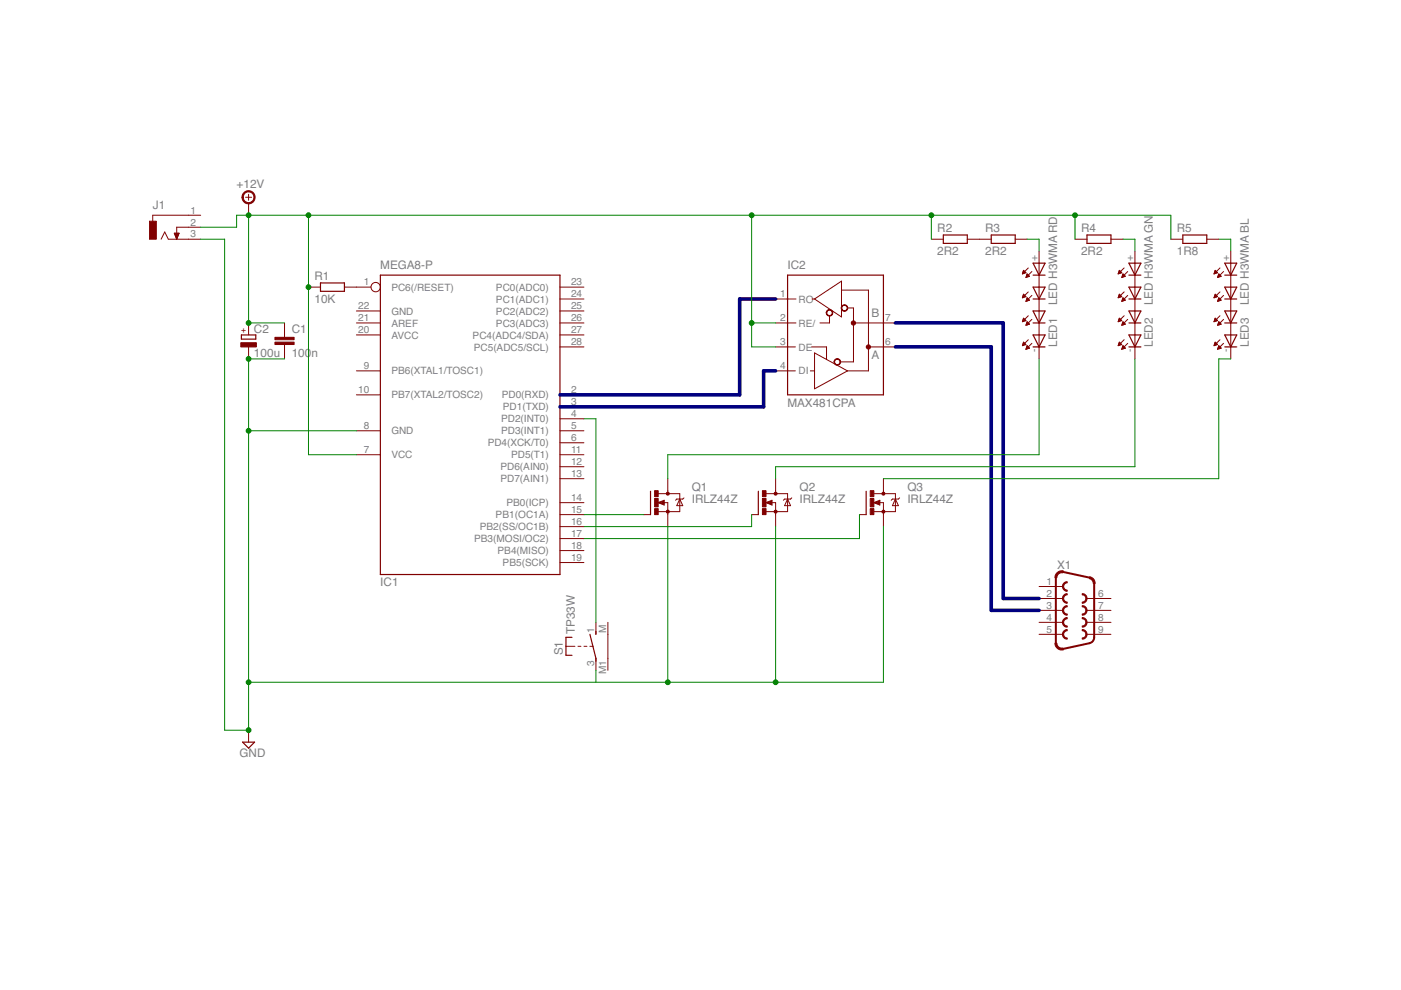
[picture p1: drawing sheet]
<svg xmlns="http://www.w3.org/2000/svg" width="297mm" height="210mm" viewBox="0 0 297 210" stroke-linecap="round" stroke-linejoin="round" font-family="sans-serif">
<g fill="#800000" stroke="#800000" stroke-width=".21">
<path d="M52.7 154.8v2.6z"/>
<path d="M52.7 43.1v2.5z"/>
<path d="M52.7 41.2v1.3z"/>
<path d="M52.1 41.8h1.2z"/>
<path d="M118.7 119.3h5.1z"/>
<path d="M75.6 83.7h5z"/>
<path d="M75.6 78.6h5z"/>
<path d="M75.6 91.3h5z"/>
<path d="M75.6 96.4h5z"/>
<path d="M75.6 65.9h5z"/>
<path d="M75.6 68.5h5z"/>
<path d="M75.6 71h5z"/>
<path d="M118.7 116.7h5.1z"/>
<path d="M118.7 114.2h5.1z"/>
<path d="M118.7 111.7h5.1z"/>
<path d="M118.7 109.1h5.1z"/>
<path d="M118.7 106.6h5.1z"/>
<path d="M118.7 101.5h5.1z"/>
<path d="M118.7 99h5.1z"/>
<path d="M118.7 96.4h5.1z"/>
<path d="M118.7 93.9h5.1z"/>
<path d="M118.7 91.3h5.1z"/>
<path d="M118.7 88.8h5.1z"/>
<path d="M118.7 86.3h5.1z"/>
<path d="M118.7 83.7h5.1z"/>
<path d="M118.7 73.6h5.1z"/>
<path d="M118.7 71h5.1z"/>
<path d="M118.7 68.5h5.1z"/>
<path d="M118.7 65.9h5.1z"/>
<path d="M118.7 63.4h5.1z"/>
<path d="M118.7 60.9h5.1z"/>
<path d="M75.6 60.9h3.1z"/>
<path d="M164.4 63.4h2.6z"/>
<path d="M164.4 68.5h2.6z"/>
<path d="M164.4 73.6h2.6z"/>
<path d="M164.4 78.6h2.6z"/>
<path d="M187.3 73.6h2.5z"/>
<path d="M187.3 68.5h2.5z"/>
<path d="M178.4 59.6v1.9z"/>
<path d="M178.4 61.5v5.7z"/>
<path d="M172.7 63.4l5.7 3.8z"/>
<path d="M172.7 63.4l5.7-3.8z"/>
<path d="M172.7 78.6v3.8z"/>
<path d="M172.7 74.8v3.8z"/>
<path d="M172.7 74.8l7 3.8z"/>
<path d="M172.7 82.4l7-3.8z"/>
<path d="M173.8 68.5h2.1z"/>
<path d="M175.9 67v1.5z"/>
<path d="M172.1 73.6h3.1z"/>
<path d="M175.2 73.6v2.6z"/>
<path d="M179.7 78.6h4.4z"/>
<path d="M184.1 73.6v5z"/>
<path d="M184.1 61.5v12.1z"/>
<path d="M178.4 61.5h5.7z"/>
<path d="M178.2 76.7h2.8z"/>
<path d="M181 68.5v8.2z"/>
<path d="M181 65.3v3.2z"/>
<path d="M179.7 65.3h1.3z"/>
<path d="M181 68.5h6.3z"/>
<path d="M184.1 73.6h3.2z"/>
<path d="M167 63.4h1.8z"/>
<path d="M172.2 63.4h.5z"/>
<path d="M167 68.5h1.8z"/>
<path d="M167 78.6h1.6z"/>
<path d="M171.8 78.6h.9z"/>
<path d="M167 73.6h1.6z"/>
<path d="M141.6 101.5v2.5z"/>
<path d="M141.6 109.1v2.6z"/>
<path d="M136.5 109.1h1.4z"/>
<path d="M139.6 104.7h2z"/>
<path d="M141.6 106.6v1.9z"/>
<path d="M139.6 108.5h2z"/>
<path d="M141.6 104v.7z"/>
<path d="M141.6 104.7h2.5z"/>
<path d="M144.1 104.7v1.1z"/>
<path d="M144.1 105.8v2.7z"/>
<path d="M141.6 108.5h2.5z"/>
<path d="M141.6 108.5v.6z"/>
<path d="M144.1 105.8l-.6 1.4z"/>
<path d="M143.5 107.2h1.3z"/>
<path d="M144.1 105.8l.7 1.4z"/>
<path d="M143.5 105.8h.6z"/>
<path d="M144.1 105.8h.7z"/>
<path d="M144.8 105.8l.2-.2z"/>
<path d="M143.5 105.8l-.3 .3z"/>
<path d="M139.6 106.6l1.2 .5z"/>
<path d="M140.8 106.1v1z"/>
<path d="M139.6 106.6l1.2-.5z"/>
<path d="M140.7 106.6h.9z"/>
<path d="M164.4 101.5v2.5z"/>
<path d="M164.4 109.1v2.6z"/>
<path d="M159.4 109.1h1.4z"/>
<path d="M162.4 104.7h2z"/>
<path d="M164.4 106.6v1.9z"/>
<path d="M162.4 108.5h2z"/>
<path d="M164.4 104v.7z"/>
<path d="M164.4 104.7h2.6z"/>
<path d="M167 104.7v1.1z"/>
<path d="M167 105.8v2.7z"/>
<path d="M164.4 108.5h2.6z"/>
<path d="M164.4 108.5v.6z"/>
<path d="M167 105.8l-.7 1.4z"/>
<path d="M166.3 107.2h1.3z"/>
<path d="M167 105.8l.6 1.4z"/>
<path d="M166.3 105.8h.7z"/>
<path d="M167 105.8h.6z"/>
<path d="M167.6 105.8l.3-.2z"/>
<path d="M166.3 105.8l-.2 .3z"/>
<path d="M162.4 106.6l1.3 .5z"/>
<path d="M163.7 106.1v1z"/>
<path d="M162.4 106.6l1.3-.5z"/>
<path d="M163.6 106.6h.8z"/>
<path d="M187.3 101.5v2.5z"/>
<path d="M187.3 109.1v2.6z"/>
<path d="M182.2 109.1h1.4z"/>
<path d="M185.3 104.7h2z"/>
<path d="M187.3 106.6v1.9z"/>
<path d="M185.3 108.5h2z"/>
<path d="M187.3 104v.7z"/>
<path d="M187.3 104.7h2.5z"/>
<path d="M189.8 104.7v1.1z"/>
<path d="M189.8 105.8v2.7z"/>
<path d="M187.3 108.5h2.5z"/>
<path d="M187.3 108.5v.6z"/>
<path d="M189.8 105.8l-.6 1.4z"/>
<path d="M189.2 107.2h1.3z"/>
<path d="M189.8 105.8l.7 1.4z"/>
<path d="M189.2 105.8h.6z"/>
<path d="M189.8 105.8h.7z"/>
<path d="M190.5 105.8l.2-.2z"/>
<path d="M189.2 105.8l-.2 .3z"/>
<path d="M185.3 106.6l1.2 .5z"/>
<path d="M186.5 106.1v1z"/>
<path d="M185.3 106.6l1.2-.5z"/>
<path d="M186.4 106.6h.9z"/>
<path d="M73 60.9h2.6z"/>
<path d="M65.4 60.9h2.5z"/>
<path d="M205.1 50.7h2.5z"/>
<path d="M197.5 50.7h2.5z"/>
<path d="M215.2 50.7h2.6z"/>
<path d="M207.6 50.7h2.6z"/>
<path d="M235.5 50.7h2.6z"/>
<path d="M227.9 50.7h2.6z"/>
<path d="M255.9 50.7h2.5z"/>
<path d="M248.2 50.7h2.6z"/>
<path d="M60.3 68.5v2.5z"/>
<path d="M60.3 73.6v2.5z"/>
<path d="M60.3 71v.5z"/>
<path d="M60.3 73v.6z"/>
<path d="M52.7 73.6v2.5z"/>
<path d="M52.7 68.5v2.5z"/>
<path d="M220.3 73.6v2.5z"/>
<path d="M220.3 53.3v2.5z"/>
<path d="M220.3 71v2.6z"/>
<path d="M218 72l-.9 .9z"/>
<path d="M217 72.5l-.2 .8z"/>
<path d="M216.8 73.3l.7-.3z"/>
<path d="M217 72.5l.5 .5z"/>
<path d="M216.8 73.2h.2z"/>
<path d="M216.8 73.1h.6z"/>
<path d="M216.9 73h.5z"/>
<path d="M216.9 72.9h.4z"/>
<path d="M217 72.7h.2z"/>
<path d="M218.8 72.8l-.9 .9z"/>
<path d="M217.8 73.3l-.3 .8z"/>
<path d="M217.5 74.1l.8-.3z"/>
<path d="M217.8 73.3l.5 .5z"/>
<path d="M217.6 73.9h.3z"/>
<path d="M217.6 73.8h.7z"/>
<path d="M217.6 73.7h.6z"/>
<path d="M217.7 73.6h.3z"/>
<path d="M217.7 73.4h.2z"/>
<path d="M220.3 65.9v2.6z"/>
<path d="M218 67l-.9 .8z"/>
<path d="M217 67.5l-.2 .7z"/>
<path d="M216.8 68.2l.7-.2z"/>
<path d="M217 67.5l.5 .5z"/>
<path d="M216.8 68.2h.2z"/>
<path d="M216.8 68h.5z"/>
<path d="M216.9 67.9h.6z"/>
<path d="M216.9 67.8h.4z"/>
<path d="M216.9 67.7h.3z"/>
<path d="M218.8 67.7l-.9 .9z"/>
<path d="M217.8 68.2l-.3 .8z"/>
<path d="M217.5 69l.8-.3z"/>
<path d="M217.8 68.2l.5 .5z"/>
<path d="M217.6 68.9h.3z"/>
<path d="M217.6 68.7h.6z"/>
<path d="M217.6 68.6h.6z"/>
<path d="M217.7 68.5h.4z"/>
<path d="M217.7 68.4h.2z"/>
<path d="M220.3 60.9v2.5z"/>
<path d="M217.1 62.8l.9-.9z"/>
<path d="M217 62.4l-.2 .7z"/>
<path d="M216.8 63.1l.7-.2z"/>
<path d="M217 62.4l.5 .5z"/>
<path d="M216.8 63.1h.1z"/>
<path d="M216.8 63h.5z"/>
<path d="M216.9 62.8h.6z"/>
<path d="M216.9 62.7h.5z"/>
<path d="M216.9 62.6h.3z"/>
<path d="M217 62.5h.1z"/>
<path d="M218.8 62.6l-.9 .9z"/>
<path d="M217.8 63.1l-.3 .8z"/>
<path d="M217.5 63.9l.8-.3z"/>
<path d="M217.8 63.1l.5 .5z"/>
<path d="M217.6 63.8h.2z"/>
<path d="M217.6 63.7h.6z"/>
<path d="M217.6 63.6h.6z"/>
<path d="M217.7 63.5h.4z"/>
<path d="M217.7 63.3h.3z"/>
<path d="M220.3 55.8v2.5z"/>
<path d="M218 56.8l-.9 .9z"/>
<path d="M217 57.3l-.2 .8z"/>
<path d="M216.8 58.1l.7-.3z"/>
<path d="M217 57.3l.5 .5z"/>
<path d="M216.8 58h.1z"/>
<path d="M216.8 57.9h.5z"/>
<path d="M216.9 57.8h.6z"/>
<path d="M216.9 57.7h.5z"/>
<path d="M216.9 57.6h.4z"/>
<path d="M217 57.4h.1z"/>
<path d="M218.8 57.6l-.9 .9z"/>
<path d="M217.8 58.1l-.3 .7z"/>
<path d="M217.5 58.8l.8-.2z"/>
<path d="M217.8 58.1l.5 .5z"/>
<path d="M217.6 58.8h.2z"/>
<path d="M217.6 58.6h.5z"/>
<path d="M217.6 58.5h.6z"/>
<path d="M217.7 58.4h.4z"/>
<path d="M217.7 58.3h.3z"/>
<path d="M220.3 58.3v2.6z"/>
<path d="M220.3 63.4v2.5z"/>
<path d="M220.3 68.5v2.5z"/>
<path d="M240.6 73.6v2.5z"/>
<path d="M240.6 53.3v2.5z"/>
<path d="M240.6 71v2.6z"/>
<path d="M238.3 72l-.9 .9z"/>
<path d="M237.3 72.5l-.2 .8z"/>
<path d="M237.1 73.3l.7-.3z"/>
<path d="M237.3 72.5l.5 .5z"/>
<path d="M237.1 73.2h.2z"/>
<path d="M237.2 73.1h.5z"/>
<path d="M237.2 73h.6z"/>
<path d="M237.2 72.9h.4z"/>
<path d="M237.3 72.7h.2z"/>
<path d="M239.1 72.8l-.9 .9z"/>
<path d="M238.1 73.3l-.3 .8z"/>
<path d="M237.8 74.1l.8-.3z"/>
<path d="M238.1 73.3l.5 .5z"/>
<path d="M237.9 73.9h.3z"/>
<path d="M237.9 73.8h.7z"/>
<path d="M238 73.7h.5z"/>
<path d="M238 73.6h.4z"/>
<path d="M238 73.4h.2z"/>
<path d="M240.6 65.9v2.6z"/>
<path d="M238.3 67l-.9 .8z"/>
<path d="M237.3 67.5l-.2 .7z"/>
<path d="M237.1 68.2l.7-.2z"/>
<path d="M237.3 67.5l.5 .5z"/>
<path d="M237.1 68.2h.2z"/>
<path d="M237.1 68h.6z"/>
<path d="M237.2 67.9h.6z"/>
<path d="M237.2 67.8h.5z"/>
<path d="M237.3 67.7h.2z"/>
<path d="M239.1 67.7l-.9 .9z"/>
<path d="M238.1 68.2l-.3 .8z"/>
<path d="M237.8 69l.8-.3z"/>
<path d="M238.1 68.2l.5 .5z"/>
<path d="M237.9 68.9h.3z"/>
<path d="M237.9 68.7h.6z"/>
<path d="M238 68.6h.5z"/>
<path d="M238 68.5h.4z"/>
<path d="M238 68.4h.3z"/>
<path d="M240.6 60.9v2.5z"/>
<path d="M237.4 62.8l.9-.9z"/>
<path d="M237.3 62.4l-.2 .7z"/>
<path d="M237.1 63.1l.7-.2z"/>
<path d="M237.3 62.4l.5 .5z"/>
<path d="M237.1 63.1h.2z"/>
<path d="M237.1 63h.5z"/>
<path d="M237.2 62.8h.6z"/>
<path d="M237.2 62.7h.5z"/>
<path d="M237.3 62.6h.3z"/>
<path d="M237.3 62.5h.1z"/>
<path d="M239.1 62.6l-.9 .9z"/>
<path d="M238.1 63.1l-.3 .8z"/>
<path d="M237.8 63.9l.8-.3z"/>
<path d="M238.1 63.1l.5 .5z"/>
<path d="M237.9 63.8h.2z"/>
<path d="M237.9 63.7h.6z"/>
<path d="M238 63.6h.5z"/>
<path d="M238 63.5h.4z"/>
<path d="M238 63.3h.3z"/>
<path d="M240.6 55.8v2.5z"/>
<path d="M238.3 56.8l-.9 .9z"/>
<path d="M237.3 57.3l-.2 .8z"/>
<path d="M237.1 58.1l.7-.3z"/>
<path d="M237.3 57.3l.5 .5z"/>
<path d="M237.1 58h.1z"/>
<path d="M237.1 57.9h.5z"/>
<path d="M237.2 57.8h.6z"/>
<path d="M237.2 57.7h.5z"/>
<path d="M237.3 57.6h.3z"/>
<path d="M237.3 57.4h.1z"/>
<path d="M239.1 57.6l-.9 .9z"/>
<path d="M238.1 58.1l-.3 .7z"/>
<path d="M237.8 58.8l.8-.2z"/>
<path d="M238.1 58.1l.5 .5z"/>
<path d="M237.9 58.8h.2z"/>
<path d="M237.9 58.6h.5z"/>
<path d="M237.9 58.5h.6z"/>
<path d="M238 58.4h.4z"/>
<path d="M238 58.3h.3z"/>
<path d="M240.6 58.3v2.6z"/>
<path d="M240.6 63.4v2.5z"/>
<path d="M240.6 68.5v2.5z"/>
<path d="M260.9 73.6v2.5z"/>
<path d="M260.9 53.3v2.5z"/>
<path d="M260.9 71v2.6z"/>
<path d="M258.7 72l-.9 .9z"/>
<path d="M257.6 72.5l-.2 .8z"/>
<path d="M257.4 73.3l.7-.3z"/>
<path d="M257.6 72.5l.5 .5z"/>
<path d="M257.4 73.2h.3z"/>
<path d="M257.5 73.1h.5z"/>
<path d="M257.5 73h.6z"/>
<path d="M257.5 72.9h.5z"/>
<path d="M257.6 72.7h.2z"/>
<path d="M259.4 72.8l-.9 .9z"/>
<path d="M258.4 73.3l-.3 .8z"/>
<path d="M258.1 74.1l.8-.3z"/>
<path d="M258.4 73.3l.5 .5z"/>
<path d="M258.2 73.9h.3z"/>
<path d="M258.2 73.8h.7z"/>
<path d="M258.3 73.7h.5z"/>
<path d="M258.3 73.6h.4z"/>
<path d="M258.4 73.4h.2z"/>
<path d="M260.9 65.9v2.6z"/>
<path d="M258.7 67l-.9 .8z"/>
<path d="M257.6 67.5l-.2 .7z"/>
<path d="M257.4 68.2l.7-.2z"/>
<path d="M257.6 67.5l.5 .5z"/>
<path d="M257.4 68.2h.2z"/>
<path d="M257.5 68h.5z"/>
<path d="M257.5 67.9h.6z"/>
<path d="M257.5 67.8h.5z"/>
<path d="M257.6 67.7h.3z"/>
<path d="M259.4 67.7l-.9 .9z"/>
<path d="M258.4 68.2l-.3 .8z"/>
<path d="M258.1 69l.8-.3z"/>
<path d="M258.4 68.2l.5 .5z"/>
<path d="M258.2 68.9h.3z"/>
<path d="M258.2 68.7h.6z"/>
<path d="M258.3 68.6h.5z"/>
<path d="M258.3 68.5h.4z"/>
<path d="M258.4 68.4h.2z"/>
<path d="M260.9 60.9v2.5z"/>
<path d="M257.8 62.8l.9-.9z"/>
<path d="M257.6 62.4l-.2 .7z"/>
<path d="M257.4 63.1l.7-.2z"/>
<path d="M257.6 62.4l.5 .5z"/>
<path d="M257.4 63.1h.2z"/>
<path d="M257.5 63h.4z"/>
<path d="M257.5 62.8h.6z"/>
<path d="M257.5 62.7h.5z"/>
<path d="M257.6 62.6h.3z"/>
<path d="M257.6 62.5h.1z"/>
<path d="M259.4 62.6l-.9 .9z"/>
<path d="M258.4 63.1l-.3 .8z"/>
<path d="M258.1 63.9l.8-.3z"/>
<path d="M258.4 63.1l.5 .5z"/>
<path d="M258.2 63.8h.2z"/>
<path d="M258.2 63.7h.6z"/>
<path d="M258.3 63.6h.5z"/>
<path d="M258.3 63.5h.4z"/>
<path d="M258.3 63.3h.3z"/>
<path d="M260.9 55.8v2.5z"/>
<path d="M258.7 56.8l-.9 .9z"/>
<path d="M257.6 57.3l-.2 .8z"/>
<path d="M257.4 58.1l.7-.3z"/>
<path d="M257.6 57.3l.5 .5z"/>
<path d="M257.4 58h.1z"/>
<path d="M257.5 57.9h.4z"/>
<path d="M257.5 57.8h.6z"/>
<path d="M257.5 57.7h.5z"/>
<path d="M257.6 57.6h.3z"/>
<path d="M257.6 57.4h.2z"/>
<path d="M259.4 57.6l-.9 .9z"/>
<path d="M258.4 58.1l-.3 .7z"/>
<path d="M258.1 58.8l.8-.2z"/>
<path d="M258.4 58.1l.5 .5z"/>
<path d="M258.2 58.8h.2z"/>
<path d="M258.2 58.6h.6z"/>
<path d="M258.3 58.5h.5z"/>
<path d="M258.3 58.4h.4z"/>
<path d="M258.3 58.3h.3z"/>
<path d="M260.9 58.3v2.6z"/>
<path d="M260.9 63.4v2.5z"/>
<path d="M260.9 68.5v2.5z"/>
<path d="M220.3 124.4h5.1z"/>
<path d="M230.5 126.9h5z"/>
<path d="M220.3 126.9h5.1z"/>
<path d="M230.5 129.4h5z"/>
<path d="M220.3 129.4h5.1z"/>
<path d="M230.5 132h5z"/>
<path d="M220.3 132h5.1z"/>
<path d="M230.5 134.5h5z"/>
<path d="M220.3 134.5h5.1z"/>
<path d="M40 45.6h2.5z"/>
<path d="M40 48.2h2.5z"/>
<path d="M40 50.7h2.5z"/>
<path d="M32.4 45.6h7.6z"/>
<path d="M32.4 45.6v1.3z"/>
<path d="M37.5 48.2h2.5z"/>
<path d="M37.5 48.2v2.5z"/>
<path d="M37 49.4l.5 1.3z"/>
<path d="M37 49.4h1z"/>
<path d="M38 49.4l-.5 1.3z"/>
<path d="M37.4 50.5h.1z"/>
<path d="M37.4 50.4h.2z"/>
<path d="M37.3 50.3h.3z"/>
<path d="M37.3 50.2h.4z"/>
<path d="M37.2 50.1h.5z"/>
<path d="M37.2 50h.6z"/>
<path d="M37.1 49.8h.7z"/>
<path d="M37.1 49.7h.8z"/>
<path d="M37 49.6h.9z"/>
<path d="M37 49.5h1z"/>
<path d="M37.5 50.7h2.5z"/>
<path d="M35.7 50.7h1.8z"/>
<path d="M34.9 49.2l.8 1.5z"/>
<path d="M34.9 49.2l-.7 1.5z"/>
<path d="M126.3 139.6v2.5z"/>
<path d="M126.3 132v2.5z"/>
<path d="M120 137h1.9z"/>
<path d="M123.8 137h.6z"/>
<path d="M125.1 137h.6z"/>
<path d="M122.5 137h.7z"/>
<path d="M128.9 132v2.5z"/>
<path d="M128.9 139.6v2.5z"/>
<path d="M128.9 134.5v5.1z"/>
<path d="M51.7 40.9a1.39 1.39 0 0 1 2.2 .2 1.39 1.39 0 0 1-.8 2.1 1.39 1.39 0 0 1-1.8-1.4h.3a1.14 1.14 0 0 1 1.6-1 1.14 1.14 0 0 1 .2 1.8 1.14 1.14 0 0 1-1.8-.5v-.3h-.3z" fill-rule="evenodd"/>
<path d="M175.3 65.9a.7 .7 0 0 1 1.2 .1 .7 .7 0 0 1-.4 1 .7 .7 0 0 1-.9-.7h.1a.58 .58 0 0 1 .8-.4 .58 .58 0 0 1 .1 .9 .58 .58 0 0 1-.9-.3l-.1-.2z" fill-rule="evenodd"/>
<path d="M178.5 64.9a.7 .7 0 0 1 1.1 0 .7 .7 0 0 1-.4 1.1 .7 .7 0 0 1-.8-.7h.1a.58 .58 0 0 1 .8-.5 .58 .58 0 0 1 .1 1 .58 .58 0 0 1-.9-.3l-.1-.2z" fill-rule="evenodd"/>
<path d="M177 76.3a.7 .7 0 0 1 1.1 .1 .7 .7 0 0 1-.4 1 .7 .7 0 0 1-.9-.7h.2a.58 .58 0 0 1 .8-.4 .58 .58 0 0 1 .1 .9 .58 .58 0 0 1-.9-.3l-.2-.2z" fill-rule="evenodd"/>
<path d="M180.6 68.3a.46 .46 0 0 1 .7-.1 .46 .46 0 0 1-.2 .7 .46 .46 0 0 1-.6-.4h.5h-.5z" fill-rule="evenodd"/>
<path d="M183.7 73.3a.46 .46 0 0 1 .8 0 .46 .46 0 0 1-.2 .7 .46 .46 0 0 1-.6-.4h.5h-.5z" fill-rule="evenodd"/>
<path d="M225.6 126.1l.7-.2v.2a.76 .76 0 0 0-.8 .8 .76 .76 0 0 0 .8 .8v.2a1.02 1.02 0 0 1-1-.7 1.02 1.02 0 0 1 .3-1.1z" fill-rule="evenodd"/>
<path d="M229.4 125.9a1.02 1.02 0 0 1 1.1 1 1.02 1.02 0 0 1-1.1 1v-.2a.76 .76 0 0 0 .8-.8 .76 .76 0 0 0-.8-.8z" fill-rule="evenodd"/>
<path d="M225.6 123.6l.7-.3v.3a.76 .76 0 0 0-.8 .8 .76 .76 0 0 0 .8 .7v.3a1.02 1.02 0 0 1-1-.7 1.02 1.02 0 0 1 .3-1.1z" fill-rule="evenodd"/>
<path d="M229.4 130.9a1.02 1.02 0 0 1 1.1 1.1 1.02 1.02 0 0 1-1.1 1v-.3a.76 .76 0 0 0 .8-.7 .76 .76 0 0 0-.8-.8z" fill-rule="evenodd"/>
<path d="M225.6 128.7l.7-.3v.3a.75 .75 0 0 0-.8 .7 .75 .75 0 0 0 .8 .8v.2a1.01 1.01 0 0 1-1-.6 1.01 1.01 0 0 1 .3-1.1z" fill-rule="evenodd"/>
<path d="M229.4 128.4a1.01 1.01 0 0 1 1.1 1 1.01 1.01 0 0 1-1.1 1v-.2a.75 .75 0 0 0 .8-.8 .75 .75 0 0 0-.8-.7z" fill-rule="evenodd"/>
<path d="M225.6 131.2l.5-.3h.2v.3a.76 .76 0 0 0-.8 .8 .76 .76 0 0 0 .8 .7v.3a1.01 1.01 0 0 1-1-.7 1.01 1.01 0 0 1 .3-1.1z" fill-rule="evenodd"/>
<path d="M229.4 133.5a1.02 1.02 0 0 1 1.1 1 1.02 1.02 0 0 1-1.1 1v-.2a.76 .76 0 0 0 .8-.8 .76 .76 0 0 0-.8-.8z" fill-rule="evenodd"/>
<path d="M225.6 133.7l.5-.2h.2v.2a.76 .76 0 0 0-.8 .8 .76 .76 0 0 0 .8 .8v.2a1.01 1.01 0 0 1-1-.6 1.01 1.01 0 0 1 .3-1.2z" fill-rule="evenodd"/>
<path d="M224.1 121.5l.5-.4h.8v.4l-.8 .1-.4 .4-.1 .5h-.4v-.5z" fill-rule="evenodd"/>
<path d="M231 122.3h.2a1.39 1.39 0 0 1 1 1.4h-.4l-.2-.5-.7-.5z" fill-rule="evenodd"/>
<path d="M223.7 136.4h.4l.1 .5 .4 .4 .8 .1v.4a1.46 1.46 0 0 1-1.7-1.4z" fill-rule="evenodd"/>
<circle cx="141.6" cy="108.5" r=".33"/>
<circle cx="141.6" cy="104.7" r=".33"/>
<circle cx="164.4" cy="108.5" r=".33"/>
<circle cx="164.4" cy="104.7" r=".33"/>
<circle cx="187.3" cy="108.5" r=".33"/>
<circle cx="187.3" cy="104.7" r=".33"/>
</g>
<g fill="#800000" stroke="#800000" stroke-width=".25">
<path d="M51.4 157.4h2.6z"/>
<path d="M54 157.4l-1.3 1.2z"/>
<path d="M51.4 157.4l1.3 1.2z"/>
<path d="M80.6 58.3h38.1z"/>
<path d="M118.7 58.3v63.5z"/>
<path d="M80.6 121.8h38.1z"/>
<path d="M80.6 58.3v63.5z"/>
<path d="M167 58.3h20.3z"/>
<path d="M187.3 58.3v10.2z"/>
<path d="M187.3 68.5v5.1z"/>
<path d="M187.3 73.6v10.1z"/>
<path d="M167 83.7h20.3z"/>
<path d="M167 78.6v5.1z"/>
<path d="M167 73.6v5z"/>
<path d="M167 68.5v5.1z"/>
<path d="M167 63.4v5.1z"/>
<path d="M167 58.3v5.1z"/>
<path d="M137.9 104.2v4.9z"/>
<path d="M160.8 104.2v4.9z"/>
<path d="M183.6 104.2v4.9z"/>
<path d="M67.9 61.8h5.1z"/>
<path d="M67.9 60h5.1z"/>
<path d="M73 60v1.8z"/>
<path d="M67.9 60v1.8z"/>
<path d="M200 51.6h5.1z"/>
<path d="M200 49.8h5.1z"/>
<path d="M205.1 49.8v1.8z"/>
<path d="M200 49.8v1.8z"/>
<path d="M210.2 51.6h5z"/>
<path d="M210.2 49.8h5z"/>
<path d="M215.2 49.8v1.8z"/>
<path d="M210.2 49.8v1.8z"/>
<path d="M230.5 51.6h5z"/>
<path d="M230.5 49.8h5z"/>
<path d="M235.5 49.8v1.8z"/>
<path d="M230.5 49.8v1.8z"/>
<path d="M250.8 51.6h5.1z"/>
<path d="M250.8 49.8h5.1z"/>
<path d="M255.9 49.8v1.8z"/>
<path d="M250.8 49.8v1.8z"/>
<path d="M51.2 71.9h3z"/>
<path d="M54.2 71v.9z"/>
<path d="M51.2 71v.9z"/>
<path d="M51.2 71h3z"/>
<path d="M221.6 71l-1.3 2.6z"/>
<path d="M219 71l1.3 2.6z"/>
<path d="M220.3 73.6h1.3z"/>
<path d="M219 73.6h1.3z"/>
<path d="M220.3 71h1.3z"/>
<path d="M219 71h1.3z"/>
<path d="M221.6 65.9l-1.3 2.6z"/>
<path d="M219 65.9l1.3 2.6z"/>
<path d="M220.3 68.5h1.3z"/>
<path d="M219 68.5h1.3z"/>
<path d="M220.3 65.9h1.3z"/>
<path d="M219 65.9h1.3z"/>
<path d="M221.6 60.9l-1.3 2.5z"/>
<path d="M219 60.9l1.3 2.5z"/>
<path d="M220.3 63.4h1.3z"/>
<path d="M219 63.4h1.3z"/>
<path d="M220.3 60.9h1.3z"/>
<path d="M219 60.9h1.3z"/>
<path d="M221.6 55.8l-1.3 2.5z"/>
<path d="M219 55.8l1.3 2.5z"/>
<path d="M220.3 58.3h1.3z"/>
<path d="M219 58.3h1.3z"/>
<path d="M220.3 55.8h1.3z"/>
<path d="M219 55.8h1.3z"/>
<path d="M241.9 71l-1.3 2.6z"/>
<path d="M239.4 71l1.2 2.6z"/>
<path d="M240.6 73.6h1.3z"/>
<path d="M239.4 73.6h1.2z"/>
<path d="M240.6 71h1.3z"/>
<path d="M239.4 71h1.2z"/>
<path d="M241.9 65.9l-1.3 2.6z"/>
<path d="M239.4 65.9l1.2 2.6z"/>
<path d="M240.6 68.5h1.3z"/>
<path d="M239.4 68.5h1.2z"/>
<path d="M240.6 65.9h1.3z"/>
<path d="M239.4 65.9h1.2z"/>
<path d="M241.9 60.9l-1.3 2.5z"/>
<path d="M239.4 60.9l1.2 2.5z"/>
<path d="M240.6 63.4h1.3z"/>
<path d="M239.4 63.4h1.2z"/>
<path d="M240.6 60.9h1.3z"/>
<path d="M239.4 60.9h1.2z"/>
<path d="M241.9 55.8l-1.3 2.5z"/>
<path d="M239.4 55.8l1.2 2.5z"/>
<path d="M240.6 58.3h1.3z"/>
<path d="M239.4 58.3h1.2z"/>
<path d="M240.6 55.8h1.3z"/>
<path d="M239.4 55.8h1.2z"/>
<path d="M262.2 71l-1.3 2.6z"/>
<path d="M259.7 71l1.2 2.6z"/>
<path d="M260.9 73.6h1.3z"/>
<path d="M259.7 73.6h1.2z"/>
<path d="M260.9 71h1.3z"/>
<path d="M259.7 71h1.2z"/>
<path d="M262.2 65.9l-1.3 2.6z"/>
<path d="M259.7 65.9l1.2 2.6z"/>
<path d="M260.9 68.5h1.3z"/>
<path d="M259.7 68.5h1.2z"/>
<path d="M260.9 65.9h1.3z"/>
<path d="M259.7 65.9h1.2z"/>
<path d="M262.2 60.9l-1.3 2.5z"/>
<path d="M259.7 60.9l1.2 2.5z"/>
<path d="M260.9 63.4h1.3z"/>
<path d="M259.7 63.4h1.2z"/>
<path d="M260.9 60.9h1.3z"/>
<path d="M259.7 60.9h1.2z"/>
<path d="M262.2 55.8l-1.3 2.5z"/>
<path d="M259.7 55.8l1.2 2.5z"/>
<path d="M260.9 58.3h1.3z"/>
<path d="M259.7 58.3h1.2z"/>
<path d="M260.9 55.8h1.3z"/>
<path d="M259.7 55.8h1.2z"/>
<path d="M126.3 139.6v.6z"/>
<path d="M126.3 133.9v.6z"/>
<path d="M125.7 137l.6 2.6z"/>
<path d="M120 135.1h1.3z"/>
<path d="M120 135.1v1.9z"/>
<path d="M120 138.9h1.3z"/>
<path d="M120 137v1.9z"/>
<path d="M125.1 134.5l.6 2.5z"/>
</g>
<circle cx="79.7" cy="60.9" r=".99" fill="none" stroke="#800000" stroke-width=".21"/>
<g fill="#800000" stroke="#800000" stroke-width=".21">
<path d="M138.8 107.8h.8v1.3h-.8z"/>
<path d="M138.8 104h.8v1.3h-.8z"/>
<path d="M138.8 105.7h.8v1.8h-.8z"/>
<path d="M161.6 107.8h.8v1.3h-.8z"/>
<path d="M161.6 104h.8v1.3h-.8z"/>
<path d="M161.6 105.7h.8v1.8h-.8z"/>
<path d="M184.5 107.8h.8v1.3h-.8z"/>
<path d="M184.5 104h.8v1.3h-.8z"/>
<path d="M184.5 105.7h.8v1.8h-.8z"/>
<path d="M58.3 72.5h4.1v.5h-4.1z"/>
<path d="M58.3 71.5h4.1v.5h-4.1z"/>
<path d="M51.1 72.7h3.3v.9h-3.3z"/>
<path d="M31.6 46.9h1.5v3.8h-1.5z"/>
</g>
<g fill="#800000" stroke="#800000" stroke-width=".32">
<path d="M139.8 106.6l.9-.3z"/>
<path d="M139.8 106.6l.9 .2z"/>
<path d="M140.7 106.6v.2z"/>
<path d="M140.4 106.6h.3z"/>
<path d="M162.7 106.6l.9-.3z"/>
<path d="M162.7 106.6l.9 .2z"/>
<path d="M163.6 106.6v.2z"/>
<path d="M163.3 106.6h.3z"/>
<path d="M185.5 106.6l.9-.3z"/>
<path d="M185.5 106.6l.9 .2z"/>
<path d="M186.4 106.6v.2z"/>
<path d="M186.2 106.6h.2z"/>
</g>
<g fill="#800000" stroke="#800000" stroke-width=".42">
<path d="M225.4 121.3l5.6 1.2z"/>
<path d="M232 123.7v11.4z"/>
<path d="M223.9 122.5v13.9z"/>
<path d="M225.4 137.6l5.6-1.2z"/>
</g>
<path d="M232 135.1l-.3 .8-.7 .5" fill="none" stroke="#800000" stroke-width=".42"/>
<g fill="#000080" stroke="#000080" stroke-width=".76">
<path d="M118.7 83.7h38.1z"/>
<path d="M156.8 63.4v20.3z"/>
<path d="M156.8 63.4h7.6z"/>
<path d="M118.7 86.3h43.2z"/>
<path d="M161.9 78.6v7.7z"/>
<path d="M161.9 78.6h2.5z"/>
<path d="M212.7 126.9h7.6z"/>
<path d="M212.7 68.5v58.4z"/>
<path d="M189.8 68.5h22.9z"/>
<path d="M189.8 73.6h20.4z"/>
<path d="M210.2 73.6v55.8z"/>
<path d="M210.2 129.4h10.1z"/>
</g>
<g fill="#008000" stroke="#008000" stroke-width=".21">
<path d="M159.4 73.6h5z"/>
<path d="M159.4 68.5v5.1z"/>
<path d="M159.4 45.6v22.9z"/>
<path d="M159.4 68.5h5z"/>
<path d="M65.4 45.6h94z"/>
<path d="M52.7 45.6h12.7z"/>
<path d="M65.4 45.6v15.3z"/>
<path d="M65.4 96.4h10.2z"/>
<path d="M65.4 60.9v35.5z"/>
<path d="M52.7 45.6v22.9z"/>
<path d="M52.7 68.5h7.6z"/>
<path d="M159.4 45.6h38.1z"/>
<path d="M197.5 45.6v5.1z"/>
<path d="M197.5 45.6h30.4z"/>
<path d="M227.9 45.6v5.1z"/>
<path d="M227.9 45.6h20.3z"/>
<path d="M248.2 45.6v5.1z"/>
<path d="M42.5 48.2h7.7z"/>
<path d="M50.2 45.6v2.6z"/>
<path d="M50.2 45.6h2.5z"/>
<path d="M52.7 91.3h22.9z"/>
<path d="M52.7 76.1h7.6z"/>
<path d="M52.7 76.1v15.2z"/>
<path d="M52.7 91.3v53.4z"/>
<path d="M52.7 144.7v10.1z"/>
<path d="M141.6 111.7v33z"/>
<path d="M164.4 111.7v33z"/>
<path d="M187.3 111.7v33z"/>
<path d="M164.4 144.7h22.9z"/>
<path d="M141.6 144.7h22.8z"/>
<path d="M52.7 144.7h88.9z"/>
<path d="M42.5 50.7h5.1z"/>
<path d="M47.6 50.7v104.1z"/>
<path d="M47.6 154.8h5.1z"/>
<path d="M123.8 109.1h12.7z"/>
<path d="M123.8 111.7h35.6z"/>
<path d="M159.4 109.1v2.6z"/>
<path d="M123.8 114.2h58.4z"/>
<path d="M182.2 109.1v5.1z"/>
<path d="M217.8 50.7h2.5z"/>
<path d="M220.3 50.7v2.6z"/>
<path d="M238.1 50.7h2.5z"/>
<path d="M240.6 50.7v2.6z"/>
<path d="M258.4 50.7h2.5z"/>
<path d="M260.9 50.7v2.6z"/>
<path d="M220.3 76.1v20.3z"/>
<path d="M141.6 96.4h78.7z"/>
<path d="M141.6 96.4v5.1z"/>
<path d="M240.6 76.1v22.9z"/>
<path d="M164.4 99h76.2z"/>
<path d="M164.4 99v2.5z"/>
<path d="M258.4 76.1h2.5z"/>
<path d="M258.4 76.1v25.4z"/>
<path d="M187.3 101.5h71.1z"/>
<path d="M126.3 88.8v43.2z"/>
<path d="M123.8 88.8h2.5z"/>
<path d="M126.3 142.1v2.6z"/>
<circle cx="159.4" cy="68.5" r=".51"/>
<circle cx="65.4" cy="45.6" r=".51"/>
<circle cx="65.4" cy="60.9" r=".51"/>
<circle cx="52.7" cy="45.6" r=".51"/>
<circle cx="52.7" cy="68.5" r=".51"/>
<circle cx="159.4" cy="45.6" r=".51"/>
<circle cx="197.5" cy="45.6" r=".51"/>
<circle cx="227.9" cy="45.6" r=".51"/>
<circle cx="52.7" cy="76.1" r=".51"/>
<circle cx="52.7" cy="91.3" r=".51"/>
<circle cx="164.4" cy="144.7" r=".51"/>
<circle cx="141.6" cy="144.7" r=".51"/>
<circle cx="52.7" cy="144.7" r=".51"/>
<circle cx="52.7" cy="154.8" r=".51"/>
</g>
<g font-size="2.5" fill="#808080">
<text x="50.2" y="39.9">+12V</text>
<text x="32.4" y="44.4">J1</text>
<text x="198.7" y="49.2">R2</text>
<text x="208.9" y="49.2">R3</text>
<text x="229.2" y="49.2">R4</text>
<text x="249.5" y="49.2">R5</text>
<text x="66.7" y="59.4">R1</text>
<text x="80.6" y="57.1">MEGA8-P</text>
<text x="167" y="57.1">IC2</text>
<text x="198.7" y="54">2R2</text>
<text x="208.9" y="54">2R2</text>
<text x="229.2" y="54">2R2</text>
<text x="249.5" y="54">1R8</text>
<text x="66.7" y="64.2">10K</text>
<text x="224.1" y="64.7" transform="rotate(-90 224.1 64.7)">LED H3WMA RD</text>
<text x="244.4" y="64.7" transform="rotate(-90 244.4 64.7)">LED H3WMA GN</text>
<text x="264.8" y="64.7" transform="rotate(-90 264.8 64.7)">LED H3WMA BL</text>
<text x="53.8" y="70.5">C2</text>
<text x="61.8" y="70.6">C1</text>
<text x="184.8" y="67.2">B</text>
<text x="53.8" y="75.6">100u</text>
<text x="61.8" y="75.7">100</text>
<text x="66" y="75.7">n</text>
<text x="184.8" y="76.1">A</text>
<text x="224.1" y="73.6" transform="rotate(-90 224.1 73.6)">LED1</text>
<text x="244.4" y="73.6" transform="rotate(-90 244.4 73.6)">LED2</text>
<text x="264.8" y="73.6" transform="rotate(-90 264.8 73.6)">LED3</text>
<text x="167" y="86.3">MAX481CPA</text>
<text x="146.7" y="106.6">IRLZ44Z</text>
<text x="146.7" y="104">Q1</text>
<text x="169.5" y="106.6">IRLZ44Z</text>
<text x="169.5" y="104">Q2</text>
<text x="192.4" y="106.6">IRLZ44Z</text>
<text x="192.4" y="104">Q3</text>
<text x="80.6" y="124.3">IC1</text>
<text x="224.1" y="120.5">X1</text>
<text x="121.9" y="134.5" transform="rotate(-90 121.9 134.5)">TP33W</text>
<text x="119.4" y="138.9" transform="rotate(-90 119.4 138.9)">S1</text>
<text x="50.8" y="160.5">GND</text>
</g>
<g font-size="2.1" fill="#808080">
<text x="40.4" y="45.3">1</text>
<text x="40.4" y="47.8">2</text>
<text x="40.4" y="50.4">3</text>
<text x="220" y="55.4" transform="rotate(-90 220 55.4)">+</text>
<text x="240.3" y="55.4" transform="rotate(-90 240.3 55.4)">+</text>
<text x="260.6" y="55.4" transform="rotate(-90 260.6 55.4)">+</text>
<text x="75.9" y="65.6">22</text>
<text x="77.1" y="60.5">1</text>
<text x="83" y="61.6">PC6(/RESET)</text>
<text x="105.2" y="64.2">PC1(ADC1)</text>
<text x="105.2" y="61.6">PC0(ADC0)</text>
<text x="121.1" y="65.6">25</text>
<text x="121.1" y="63">24</text>
<text x="121.1" y="60.5">23</text>
<text x="165.4" y="63">1</text>
<text x="169.3" y="64.2">RO</text>
<text x="75.9" y="68.1">21</text>
<text x="75.9" y="70.7">20</text>
<text x="83" y="66.7">GND</text>
<text x="83" y="69.2">AREF</text>
<text x="83" y="71.8">AVCC</text>
<text x="100.2" y="71.8">PC4(ADC4/SDA)</text>
<text x="105.2" y="69.2">PC3(ADC3)</text>
<text x="105.2" y="66.7">PC2(ADC2)</text>
<text x="121.1" y="70.7">27</text>
<text x="121.1" y="68.1">26</text>
<text x="165.4" y="68.1">2</text>
<text x="169.3" y="69.2">RE/</text>
<text x="187.7" y="68.1">7</text>
<text x="100.5" y="74.3">PC5(ADC5/SCL)</text>
<text x="121.1" y="73.2">28</text>
<text x="165.4" y="73.2">3</text>
<text x="169.3" y="74.3">DE</text>
<text x="187.7" y="73.2">6</text>
<text x="220" y="74.6" transform="rotate(-90 220 74.6)">-</text>
<text x="240.3" y="74.6" transform="rotate(-90 240.3 74.6)">-</text>
<text x="260.6" y="74.6" transform="rotate(-90 260.6 74.6)">-</text>
<text x="75.9" y="83.4">10</text>
<text x="77.1" y="78.3">9</text>
<text x="83" y="79.4">PB6(XTAL1/TOSC1)</text>
<text x="121.1" y="83.4">2</text>
<text x="165.4" y="78.3">4</text>
<text x="169.3" y="79.4">DI</text>
<text x="83" y="84.5">PB7(XTAL2/TOSC2)</text>
<text x="106.2" y="89.6">PD2(INT0)</text>
<text x="106.4" y="84.5">PD0(RXD)</text>
<text x="106.6" y="87">PD1(TXD)</text>
<text x="121.1" y="88.4">4</text>
<text x="121.1" y="85.9">3</text>
<text x="77.1" y="91">8</text>
<text x="83" y="92.1">GND</text>
<text x="103.4" y="94.6">PD4(XCK/T0)</text>
<text x="106.2" y="92.1">PD3(INT1)</text>
<text x="121.1" y="93.5">6</text>
<text x="121.1" y="91">5</text>
<text x="77.1" y="96.1">7</text>
<text x="83" y="97.2">VCC</text>
<text x="106.1" y="99.7">PD6(AIN0)</text>
<text x="108.4" y="97.2">PD5(T1)</text>
<text x="121.1" y="101.1">13</text>
<text x="121.1" y="98.6">12</text>
<text x="121.1" y="96.1">11</text>
<text x="106.1" y="102.3">PD7(AIN1)</text>
<text x="107.4" y="107.3">PB0(ICP)</text>
<text x="121.1" y="106.2">14</text>
<text x="101.7" y="112.4">PB2(SS/OC1B)</text>
<text x="105.1" y="109.9">PB1(OC1A)</text>
<text x="121.1" y="113.8">17</text>
<text x="121.1" y="111.3">16</text>
<text x="121.1" y="108.8">15</text>
<text x="100.5" y="115">PB3(MOSI/OC2)</text>
<text x="105.5" y="117.5">PB4(MISO)</text>
<text x="121.1" y="118.9">19</text>
<text x="121.1" y="116.4">18</text>
<text x="106.6" y="120">PB5(SCK)</text>
<text x="221.9" y="124">1</text>
<text x="221.9" y="126.5">2</text>
<text x="221.9" y="129.1">3</text>
<text x="221.9" y="131.6">4</text>
<text x="232.8" y="126.5">6</text>
<text x="232.8" y="129.1">7</text>
<text x="232.8" y="131.6">8</text>
<text x="126" y="134.1" transform="rotate(-90 126 134.1)">1</text>
<text x="128.5" y="134.1" transform="rotate(-90 128.5 134.1)">M</text>
<text x="221.9" y="134.1">5</text>
<text x="232.8" y="134.1">9</text>
<text x="126" y="141.1" transform="rotate(-90 126 141.1)">3</text>
<text x="128.5" y="142.9" transform="rotate(-90 128.5 142.9)">M1</text>
</g>
<text font-size="1.8" fill="#800000" x="52.1" y="70.6" transform="rotate(-90 52.1 70.6)">+</text>
</svg>
